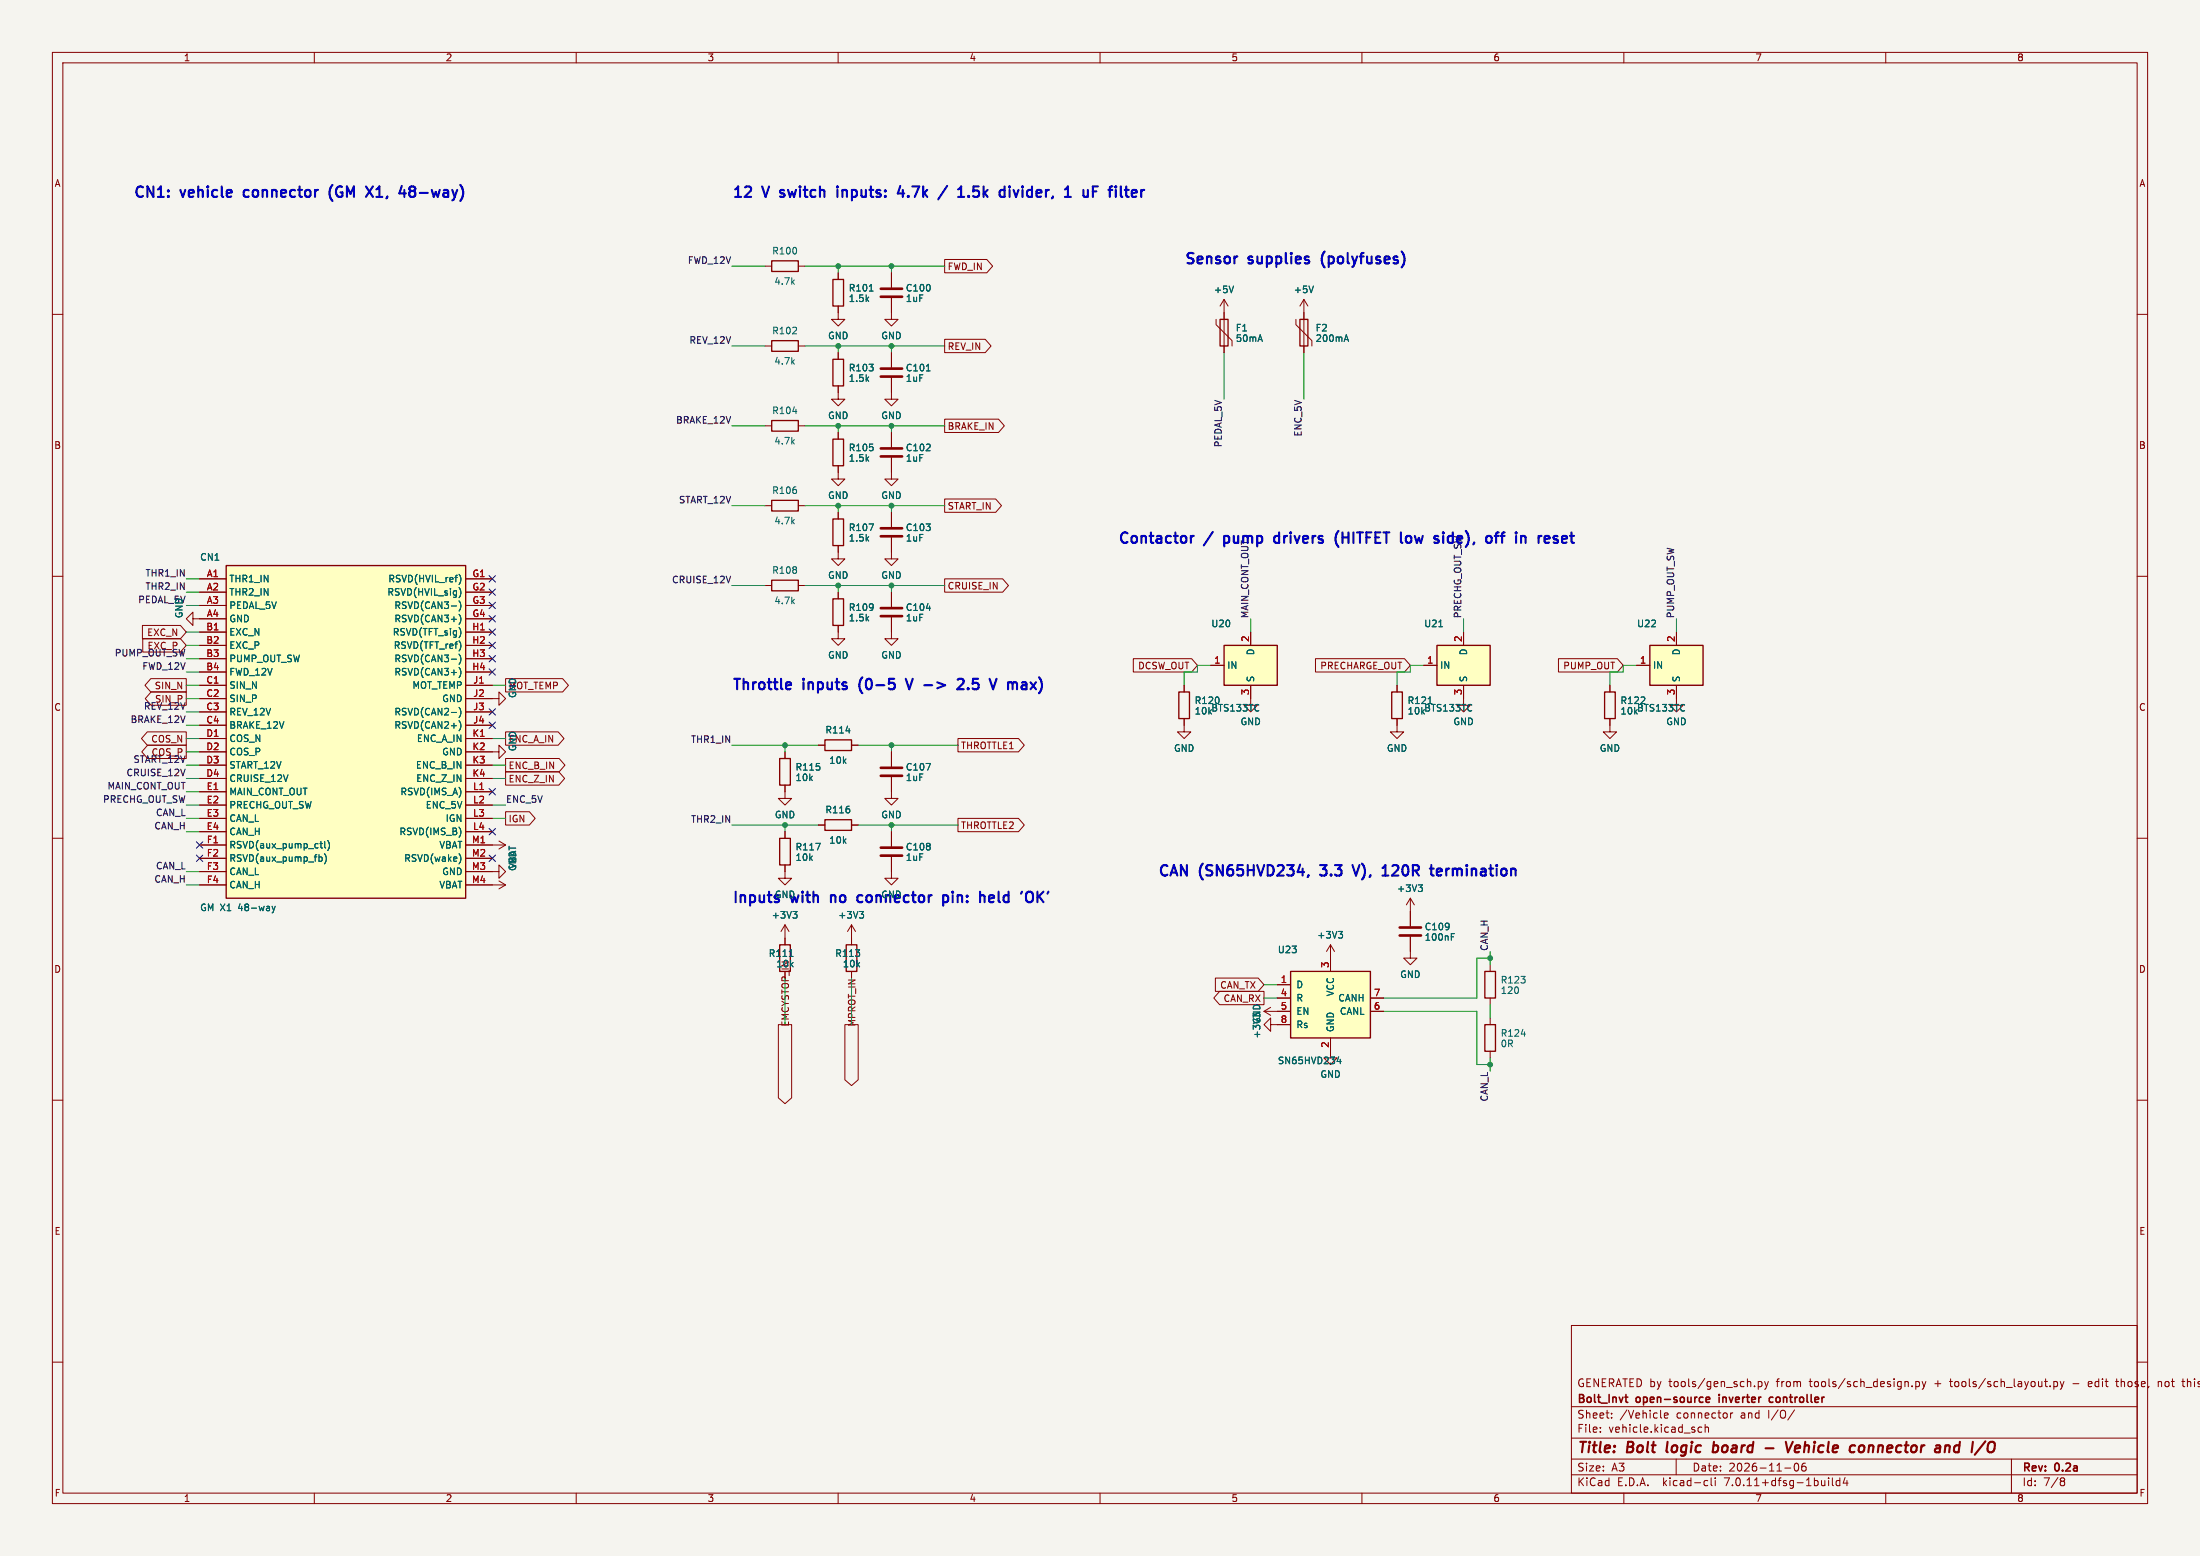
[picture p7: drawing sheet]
<svg xmlns="http://www.w3.org/2000/svg" width="420mm" height="297mm" viewBox="0 0 420 297" stroke-linecap="round" stroke-linejoin="round" font-family="sans-serif">
<path d="M0 0h420v297h-420z" fill="#f5f4ef" stroke="#f5f4ef" stroke-width=".19"/>
<g fill="none" stroke="#840000" stroke-width=".19">
<path d="M10 10h400v277h-400zM12 12h396v273h-396zM60 10v2M110 10v2M160 10v2M210 10v2M260 10v2M310 10v2M360 10v2M10 60h2M146 50.8h1.3M152.4 50.8h1.3"/>
<path d="M160 58.4v2.6h1.3l-1.3 1.2-1.3-1.2h1.3M160 52.1v1.2M170.2 56.9v4.1h1.2l-1.2 1.2-1.3-1.2h1.3M170.2 52.1v2.8M180.3 49.5h8.1l1.1 1.3-1.1 1.3h-8.1zM233.7 57.2l-.8 1.2M233.7 57.2v10.1M233.7 57.2l.7 1.2M248.9 57.2l-.7 1.2M248.9 57.2v10.1M248.9 57.2l.8 1.2M408 60h2"/>
<path d="M146 66h1.3M152.4 66h1.3M160 73.7v2.5h1.3l-1.3 1.3-1.3-1.3h1.3M160 67.3v1.3M170.2 72.1v4.1h1.2l-1.2 1.3-1.3-1.3h1.3M170.2 67.3v2.8M180.3 64.8h7.8l1.1 1.2-1.1 1.3h-7.8zM232.2 61v1l3 3v1M247.4 61v1l3 3v1M146 96.5h1.3M146 81.3h1.3M152.4 96.5h1.3"/>
<path d="M152.4 81.3h1.3M160 88.9v2.5h1.3l-1.3 1.3-1.3-1.3h1.3M160 82.6v1.2M160 97.8v1.3M170.2 87.4v4h1.2l-1.2 1.3-1.3-1.3h1.3M170.2 82.6v2.7M170.2 97.8v2.8M180.3 80h10.3l1.1 1.3-1.1 1.3h-10.3zM180.3 95.2h9.8l1.1 1.3-1.1 1.3h-9.8zM10 110h2M27.2 119.4h7.2l1.2 1.3-1.2 1.2h-7.2zM36.8 118.1v-1.3l-1.2 1.3 1.2 1.3v-1.3h6.4"/>
<path d="M38.1 110.5h5.1M38.1 113h5.1M38.1 115.6h5.1M88.9 110.5h5.1M88.9 113h5.1M88.9 115.6h5.1M88.9 118.1h5.1M146 111.8h1.3M152.4 111.8h1.3M160 119.4v2.5h1.3l-1.3 1.3-1.3-1.3h1.3M160 104.1v2.6h1.3l-1.3 1.3-1.3-1.3h1.3M160 113v1.3"/>
<path d="M170.2 102.6v4.1h1.2l-1.2 1.3-1.3-1.3h1.3M170.2 117.9v4h1.2l-1.2 1.3-1.3-1.3h1.3M170.2 113v2.8M180.3 110.5h11.1l1.1 1.3-1.1 1.2h-11.1zM408 110h2M27.2 121.9h7.2l1.2 1.3-1.2 1.3h-7.2zM28.1 139.7h7.5v2.5h-7.5l-1.1-1.2zM28.8 129.5h6.8v2.6h-6.8l-1.1-1.3zM28.8 132.1h6.8v2.5h-6.8l-1.1-1.2zM38.1 120.7h5.1M38.1 123.2h5.1M38.1 125.7h5.1"/>
<path d="M38.1 128.3h5.1M38.1 130.8h5.1M38.1 133.4h5.1M38.1 135.9h5.1M38.1 138.4h5.1M88.9 133.4h6.3v-1.3l1.3 1.3-1.3 1.2v-1.2M88.9 120.7h5.1M88.9 123.2h5.1M88.9 125.7h5.1M88.9 128.3h5.1M88.9 130.8h5.1M88.9 135.9h5.1"/>
<path d="M88.9 138.4h5.1M96.5 139.7h10.1l1.1 1.3-1.1 1.2h-10.1zM96.5 129.5h10.9l1.1 1.3-1.1 1.3h-10.9zM216.4 125.7h11.1l1.1 1.3-1.1 1.3h-11.1zM226.1 137.2v2.5h1.2l-1.2 1.3-1.3-1.3h1.3M226.1 130.8v1.3M231.1 127h2.6M238.8 130.8v3.8h1.2l-1.2 1.3-1.3-1.3h1.3M238.8 120.7v2.5M251.1 125.7h17l1.1 1.3-1.1 1.3h-17zM266.7 137.2v2.5h1.3l-1.3 1.3-1.3-1.3h1.3M266.7 130.8v1.3"/>
<path d="M271.8 127h2.5M279.4 130.8v3.8h1.3l-1.3 1.3-1.3-1.3h1.3M279.4 120.7v2.5M297.5 125.7h11.3l1.1 1.3-1.1 1.3h-11.3zM307.3 137.2v2.5h1.3l-1.3 1.3-1.2-1.3h1.2M307.3 130.8v1.3M312.4 127h2.6M320 130.8v3.8h1.3l-1.3 1.3-1.2-1.3h1.2M320 120.7v2.5M10 160h2M28.2 142.2h7.4v2.6h-7.4l-1.1-1.3zM38.1 141h5.1"/>
<path d="M38.1 143.5h5.1M38.1 146.1h5.1M38.1 148.6h5.1M38.1 151.1h5.1M38.1 153.7h5.1M38.1 156.2h5.1M38.1 158.8h5.1M88.9 143.5h6.3v-1.3l1.3 1.3-1.3 1.3v-1.3M88.9 141h5.1M88.9 146.1h5.1M88.9 148.6h5.1M88.9 151.1h5.1"/>
<path d="M88.9 153.7h5.1M88.9 156.2h5.1M88.9 158.8h5.1M96.5 147.3h10.2l1.1 1.3-1.1 1.3h-10.2zM96.5 144.8h10.2l1.2 1.3-1.2 1.2h-10.2zM96.5 154.9h4.6l1.1 1.3-1.1 1.3h-4.6zM149.9 149.9v2.5h1.2l-1.2 1.3-1.3-1.3h1.3M149.9 143.5v1.3M149.9 158.8v1.2M156.2 142.2h1.3M156.2 157.5h1.3M162.6 142.2h1.2"/>
<path d="M162.6 157.5h1.2M170.2 148.3v4.1h1.2l-1.2 1.3-1.3-1.3h1.3M170.2 143.5v2.8M170.2 158.8v2.7M182.9 141h11.5l1.1 1.2-1.1 1.3h-11.5zM182.9 156.2h11.5l1.1 1.3-1.1 1.3h-11.5zM408 160h2M38.1 168.9h5.1M38.1 161.3h5.1M38.1 163.8h5.1M38.1 166.4h5.1M88.9 166.4h6.3v-1.3l1.3 1.3-1.3 1.2v-1.2"/>
<path d="M88.9 168.9h7.6M88.9 161.3h7.6M88.9 163.8h5.1M95.2 168.1l1.3 .8M95.2 160.5l1.3 .8M96.5 168.9l-1.3 .8M96.5 161.3l-1.3 .8M149.9 165.1v2.5h1.2l-1.2 1.3-1.3-1.3h1.3M149.9 176.5v3.8M149.9 176.5l-.8 1.3M149.9 176.5l.7 1.3M162.6 176.5l-.8 1.3"/>
<path d="M162.6 176.5v3.8M162.6 176.5l.7 1.3M170.2 163.6v4h1.2l-1.2 1.3-1.3-1.3h1.3M269.2 178.8v4.1h1.3l-1.3 1.3-1.2-1.3h1.2M269.2 171.5l-.7 1.2M269.2 171.5v5.3M269.2 171.5l.8 1.2M148.6 195.6h2.5v14l-1.2 1.1-1.3-1.1zM161.3 195.6h2.5v10.5l-1.2 1.1-1.3-1.1zM162.6 185.4v1.3M232 186.7h8.2l1.1 1.3-1.1 1.2h-8.2zM232.8 189.2h8.5v2.6h-8.5l-1.1-1.3z"/>
<path d="M241.3 193h5.1M241.3 193l1.3 .8M242.6 195.6v-1.3l-1.3 1.3 1.3 1.3v-1.3h3.8M242.6 192.3l-1.3 .7M243.8 188h2.6M243.8 190.5h2.6M254 198.1v3.8h1.3l-1.3 1.3-1.3-1.3h1.3M254 180.3v5.1M254 180.3l-.8 1.3M254 180.3l.8 1.3M261.6 190.5h2.6M261.6 193h2.6"/>
<path d="M284.5 184.2v1.2M284.5 190.5v1.3M284.5 194.3v1.3M10 210h2M284.5 200.7v1.2M408 210h2M10 260h2M300 253h108v32h-108zM408 260h2M300 278.5h108M300 274.5h108M300 268.5h108"/>
<path d="M305.5 273.2v.2M305.5 272.5v.1M307.7 270.5v.2M307.7 269.8v.1M317.7 270.2l.7-.2v-.2l-.5-.1-.2 .2 .1 .7h.6M320 278.5v3M324.9 272.5l-.5-.1-.2 .3 .1 .6h.6M325.5 272.5l.2-.1 .4 .1 .1 .9M325.5 271.9v1.5M330.4 269.7v1M330.8 269.7l-.3 .1-.1 .2M335.7 263.7v1.5"/>
<path d="M335.7 263.8l.4-.1 .3 .3-.2 .6h-.5M336.9 263.7l.3 1M337.2 264.7l-.3 .5M337.6 263.7l-.4 1M342.6 269.1l-1.3 1.9M342.7 279.4l.2-.1a.8 .8 0 0 1 .5 .7 .8 .8 0 0 1-.5 .8 1 1 0 0 1-.2-1.4zM344.7 279.3a.59 .59 0 0 0-.8 .6v.6l.2 .2 .4 .1 .2-.2 .1-.5-.1-.2h-.5l-.3 .2M365 264.5v.2M365.7 263.8l.5-.1 .2 .3-.1 .6h-.6M365.7 263.7v1.5M366.9 263.7l.4 1M367.3 264.7l-.4 .5"/>
<path d="M367.7 263.7l-.4 1M384 278.5v6.5M391.4 264.5v.2M392.1 263.8l.4-.1 .3 .3-.1 .6h-.6M392.1 263.7v1.5M393.3 263.7l.4 1M393.7 264.7l-.4 .5M394 263.7l-.3 1M395.7 264.1h1.2M399.2 263.7h-.3l-.2 .2v.7l.5 .1M399.4 264l-.7 .2M403.9 263.7h.5"/>
<path d="M404.1 263.2v1.3l.3 .2M412 263.7v1M412.6 263.8l-.4-.1-.2 .1M416.5 263.7h.6M416.7 263.2v1.3l.4 .2M60 285v2M110 285v2M160 285v2M210 285v2M260 285v2M300 281.5h108M310 285v2"/>
<path d="M325.6 282.6l.4 .1M326 283.5l-.4 .1M326.7 282.1v1.3l.2 .2M327.4 282.1v.1M327.4 282.6v1M340.7 280.2h1.2M349.1 282.1v.1M349.1 282.6v1M349.8 282.1v1.3l.2 .2M351.2 282.7l-.4-.1-.3 .3 .2 .6h.5M351.2 282.1v1.5M352.2 282l-.3 1.1h.9"/>
<path d="M352.6 282.6v1M360 285v2M393.6 282.1h.3l.3 .3-.3 .3M393.6 282.7h.3M393.9 282.7l.2 .2 .1 .4-.3 .3h-.3"/>
</g>
<path d="M318.3 275.2l-.1 1.9M327.1 276h.8M327.2 275.2l-.2 2M327.8 277a.66 .66 0 0 1-.8 .1M337.1 276.4h1.5M340.9 275.2l.4 2 1-2M342.7 276.5l.9-.2v-.3h-.8l-.2 .9 .3 .3 .5-.1M355 276.1a.52 .52 0 0 1 .5-.2 .52 .52 0 0 1 .4 .4v.5a.6 .6 0 0 1-.9 .3M371.7 275.9l.5 .1v.2l-.1 1M373.5 275.9l-.4 .4-.1 .5 .3 .4h.4M380.4 275.2l.2 .1a1.42 1.42 0 0 1-.2 1.8" fill="none" stroke="#840000" stroke-width=".4"/>
<path d="M310.2 266.7h.6M310.5 267.6l.3 .1M325.7 267.2l.7-.2-.1-.2-.4-.1-.2 .2 .1 .7h.5M328.2 266.2v.1M328.2 266.7v1M338.5 266.8l-.5-.1-.2 .3 .1 .6h.6" fill="none" stroke="#840000" stroke-width=".3"/>
<g fill="none" stroke="#840000" stroke-width=".51">
<path d="M168.1 56.6h4.1M168.1 55.1h4.1M168.1 71.9h4.1M168.1 70.4h4.1M168.1 87.1h4.1M168.1 85.6h4.1M168.1 117.6h4.1M168.1 116.1h4.1M168.1 102.4h4.1M168.1 100.8h4.1M168.1 148.1h4.1M168.1 146.6h4.1"/>
<path d="M168.1 163.3h4.1M168.1 161.8h4.1M267.2 178.6h4.1M267.2 177h4.1"/>
</g>
<g fill="none" stroke="#840000" stroke-width=".25">
<path d="M147.3 49.8h5.1v2h-5.1zM159 53.3h2v5.1h-2zM147.3 65h5.1v2.1h-5.1zM159 68.6h2v5.1h-2zM232.9 61h1.5v5h-1.5zM248.2 61h1.5v5h-1.5zM147.3 95.5h5.1v2h-5.1zM147.3 80.3h5.1v2h-5.1zM159 99.1h2v5h-2zM159 83.8h2v5.1h-2zM43.2 108h45.7v63.5h-45.7zM147.3 110.7h5.1v2.1h-5.1z"/>
<path d="M159 114.3h2v5.1h-2zM225 132.1h2.1v5.1h-2.1zM233.7 123.2h10.1v7.6h-10.1zM265.7 132.1h2v5.1h-2zM274.3 123.2h10.2v7.6h-10.2zM306.3 132.1h2.1v5.1h-2.1zM315 123.2h10.1v7.6h-10.1zM148.8 144.8h2.1v5.1h-2.1zM157.5 141.2h5.1v2.1h-5.1zM157.5 156.5h5.1v2h-5.1zM148.8 160h2.1v5.1h-2.1zM148.8 180.3h2.1v5.1h-2.1z"/>
<path d="M161.5 180.3h2.1v5.1h-2.1zM246.4 185.4h15.2v12.7h-15.2zM283.5 195.6h2v5.1h-2zM283.5 185.4h2v5.1h-2z"/>
</g>
<g fill="none" stroke="#006464" stroke-width=".19">
<path d="M166 55.6h.7M235.5 54.6l-.4 1.3M250.7 54.6l-.4 1.3M151.3 78.5h.8M176.9 70.8h.7M256.7 64.8h.6M257 63.9l.4 1.3M86.2 115.7h.9M87.6 109.6a1.46 1.46 0 0 1 0 2M87.6 112.2a1.46 1.46 0 0 1 0 1.9M87.6 114.7a1.46 1.46 0 0 1 0 1.9M87.6 117.2a1.46 1.46 0 0 1 0 2"/>
<path d="M165.9 100h.8l-.5 1.3M176.9 116.1h.7M274.7 119.6h.7M86.2 125.8h.9M86.2 136h.9M87.6 127.4a1.46 1.46 0 0 1 0 1.9M87.6 135a1.46 1.46 0 0 1 0 2M87.6 137.6a1.46 1.46 0 0 1 0 1.9M87.7 124.9a1.47 1.47 0 0 1-.1 1.9M87.9 120.3v.9M87.9 122.9v.8M161.5 139.5h.8"/>
<path d="M176.8 145.7h.8l-.5 1.3M51.9 173l.3 .8M52.2 173.8l-.3 .5M52.5 173l-.3 .8M60.9 163.6h.4l.2 .2-.1 .5h-.5M61.1 161h.5M61.3 161.7l.3 .2M61.9 163a1.46 1.46 0 0 1 0 1.9M62 160.6v1.1l.2 .2M62.5 160.4a1.46 1.46 0 0 1 0 2M87.7 163a1.49 1.49 0 0 1 0 1.8M151.4 174h.8l-.5 .5"/>
<path d="M151.9 174.5l.3 .2v.3l-.3 .2M155.7 161h.9l-.6 1.2M164.1 174h.8l-.5 .5M164.6 174.5l.3 .2v.3l-.3 .2M255.5 177.8h.8l-.4 .5M256.1 178.3l.2 .2v.3l-.2 .3M270.8 168.9h.7l-.4 .5M271.3 169.4l.2 .2v.3l-.2 .3M277.1 178.8h.4M277.1 178.2h.6M150.7 182.6h.7M290.4 197.4h.8"/>
<path d="M255.6 201.7l-.3 .9h.7M255.9 202.2v.8"/>
</g>
<g fill="#ffffc2" stroke="#ffffc2" stroke-width=".19">
<path d="M246.4 185.4h15.2v12.7h-15.2z"/>
<path d="M274.3 123.2h10.2v7.6h-10.2z"/>
<path d="M43.2 108h45.7v63.5h-45.7z"/>
<path d="M315 123.2h10.1v7.6h-10.1z"/>
<path d="M233.7 123.2h10.1v7.6h-10.1z"/>
</g>
<g fill="none" stroke="#0000c2" stroke-width=".4">
<path d="M46.6 36.4v1M63.5 35.3a2.29 2.29 0 0 0 0 3M69.9 35.6l1.3 2M71.2 35.6l-1.3 2M78.5 36.4l-.4 .4v.4l.2 .3 .6 .1M78.5 36.4h.4M78.9 35.6l-.6 .1-.2 .3 .1 .3 .3 .1M148.9 37.5l.2 .1M149 36.3v.5M159.9 35.6v.2M159.9 36.3v1.3M171.9 35.5l-.5 1.4h1.2"/>
<path d="M172.3 36.3v1.3M180.8 35.5l-1.7 2.6M184.9 37.4l.1 .1-.1 .1M184.9 37.4v.2M185.8 37.4l.3 .2h.4M186.8 35.6h-.9l-.1 .9 .3-.2h.4M193.5 36.3l.5 1.3 .4-1.3M206.8 36.3l.1 1.2a.54 .54 0 0 0 .8-.1M207.7 36.3v1.3M211.6 36.3h.7M212.3 35.6l-.3 .1-.1 .2v1.7M217.9 36.3v1.3"/>
<path d="M218.4 36.3h-.3l-.2 .3M227.9 102.3l-.5 .2M233.7 102.3v2M233.7 103.5l.2 .1M233.9 102.3l-.2 .1M244.2 102.4l-.6-.1-.4 .4v.5l.2 .3h.8M255.1 103.8l.4 .6M255.5 101.3l-.4 .6M256.3 101.6v2M256.3 102.6h1.1M268.8 102.3a.54 .54 0 0 1 .6 .4v.5a.54 .54 0 0 1-.6 .4M277.1 102.3h-.3l-.4 .4 .1 .7 .3 .2h.3"/>
<path d="M285.3 102.3h.8M285.9 101.6h.2M286.5 102.3h.7M287.2 101.6l-.3 .1-.1 .2v1.7M293.7 102.3v1.3M294.3 102.3l-.4 .1-.2 .3M298.3 102.4l.6-.1 .2 .1v.4l-.9 .2M298.3 103.5h.8M150.9 130.3l.1 .4-.9 .2M170.7 130.5v.9M172.9 129.6l.7 2 .6-2M176.4 130.8h1.6"/>
<path d="M182.8 129.8l.3-.2 .7 .1a.54 .54 0 0 1 .1 .7l-1.2 1.2h1.3M184.8 131.4v.2M158.6 170.9v1.3M158.7 171l-.1 .1M163.8 172l.3 .2 .5-.1M164.6 171l-.5-.1-.3 .2M180.1 171l.5-.1 .4 .4v.5l-.2 .3h-.7M180.1 170.9v2M189.7 171l-.6-.1-.3 .3 .1 .9h.8M189.8 171.3l-1 .2M196.7 170.2l.2 .1a1.28 1.28 0 0 1-.2 1.9M198.1 170.2v2"/>
<path d="M198.3 171.1l.9 1.1M199.2 170.2l-1.1 1.1M200.2 170.2l-.2 .4M249.8 167l-.2 .4M252 165.1h1.2M252 166.9l.3 .2M258.2 165.1l.7 2 .6-2M263.9 167.1h1.2M274.3 166.5l.9-.2-.1-.4-.5-.1-.3 .3 .1 .9h.7"/>
</g>
<g fill="none" stroke="#009600" stroke-width=".19">
<path d="M139.7 50.8h6.3M153.7 50.8h26.6M160 50.8v1.3M170.2 50.8v1.3M139.7 66h6.3M153.7 66h26.6M160 66v1.3M170.2 66v1.3M233.7 67.3v8.9M248.9 67.3v8.9M139.7 81.3h6.3M139.7 96.5h6.3"/>
<path d="M153.7 81.3h26.6M153.7 96.5h26.6M160 81.3v1.3M160 96.5v1.3M170.2 81.3v1.3M170.2 96.5v1.3M35.6 110.5h2.5M35.6 113h2.5M35.6 115.6h2.5M139.7 111.8h6.3M153.7 111.8h26.6M160 111.8v1.2"/>
<path d="M170.2 111.8v1.2M238.8 118.1v2.6M279.4 118.1v2.6M320 118.1v2.6M35.6 135.9h2.5M35.6 123.2h2.5M35.6 120.7h2.5M35.6 128.3h2.5M35.6 130.8h2.5M35.6 125.7h2.5M35.6 133.4h2.5M35.6 138.4h2.5"/>
<path d="M94 130.8h2.5M231.1 127h-2.5v1.3h-2.5v2.5M271.8 127h-2.6v1.3h-2.5v2.5M312.4 127h-2.5v1.3h-2.6v2.5M35.6 141h2.5M35.6 146.1h2.5M35.6 148.6h2.5M35.6 153.7h2.5M35.6 156.2h2.5M35.6 143.5h2.5M35.6 151.1h2.5M35.6 158.8h2.5"/>
<path d="M94 141h2.5M94 146.1h2.5M94 148.6h2.5M94 153.7h2.5M94 156.2h2.5M139.7 157.5h16.5M139.7 142.2h16.5M149.9 142.2v1.3M149.9 157.5v1.3M163.8 157.5h19.1M163.8 142.2h19.1M170.2 142.2v1.3"/>
<path d="M170.2 157.5v1.3M35.6 166.4h2.5M35.6 168.9h2.5M149.9 186.7v8.9M162.6 186.7v8.9M241.3 190.5h2.5M241.3 188h2.5M264.2 193h17.7v10.2h2.6M284.5 182.9h-2.6v7.6h-17.7M284.5 181.6v2.6M284.5 191.8v2.5M284.5 201.9v2.6"/>
</g>
<g fill="none" stroke="#000084" stroke-width=".19">
<path d="M93.4 115l1.2 1.2M93.4 117.5l1.2 1.2M93.4 112.4l1.2 1.2M93.4 109.9l1.2 1.2M94.6 115l-1.2 1.2M94.6 117.5l-1.2 1.2M94.6 112.4l-1.2 1.2M94.6 109.9l-1.2 1.2M93.4 137.8l1.2 1.2M93.4 120l1.2 1.3M93.4 122.6l1.2 1.2M93.4 125.1l1.2 1.2"/>
<path d="M93.4 127.7l1.2 1.2M93.4 135.3l1.2 1.2M94.6 137.8l-1.2 1.2M94.6 120l-1.2 1.3M94.6 122.6l-1.2 1.2M94.6 125.1l-1.2 1.2M94.6 127.7l-1.2 1.2M94.6 135.3l-1.2 1.2M93.4 150.5l1.2 1.2M93.4 158.1l1.2 1.3M94.6 150.5l-1.2 1.2M94.6 158.1l-1.2 1.3"/>
<path d="M37.5 163.2l1.2 1.2M37.5 160.7l1.2 1.2M38.7 163.2l-1.2 1.2M38.7 160.7l-1.2 1.2M93.4 163.2l1.2 1.2M94.6 163.2l-1.2 1.2"/>
</g>
<g fill="#009600" stroke="#009600" stroke-width=".19">
<circle cx="149.9" cy="142.2" r=".46"/>
<circle cx="149.9" cy="157.5" r=".46"/>
<circle cx="170.2" cy="81.3" r=".46"/>
<circle cx="160" cy="81.3" r=".46"/>
<circle cx="160" cy="66" r=".46"/>
<circle cx="160" cy="96.5" r=".46"/>
<circle cx="170.2" cy="142.2" r=".46"/>
<circle cx="170.2" cy="157.5" r=".46"/>
<circle cx="160" cy="111.8" r=".46"/>
<circle cx="170.2" cy="111.8" r=".46"/>
<circle cx="284.5" cy="203.2" r=".46"/>
<circle cx="284.5" cy="182.9" r=".46"/>
<circle cx="170.2" cy="66" r=".46"/>
<circle cx="170.2" cy="96.5" r=".46"/>
<circle cx="170.2" cy="50.8" r=".46"/>
<circle cx="160" cy="50.8" r=".46"/>
</g>
<g font-size="2.8" fill="#0000c2">
<text x="25.4" y="37.9">CN1:</text>
<text x="34.7" y="37.9">vehicle</text>
<text x="47.5" y="37.9">connector</text>
<text x="64.6" y="37.9">(GM</text>
<text x="72.5" y="37.9">X1,</text>
<text x="79.6" y="37.9">48-way)</text>
<text x="139.7" y="37.9">12</text>
<text x="145.8" y="37.9">V</text>
<text x="149.9" y="37.9">switch</text>
<text x="161.5" y="37.9">inputs:</text>
<text x="173.9" y="37.9">4.7k</text>
<text x="182.7" y="37.9">/</text>
<text x="187.1" y="37.9">1.5k</text>
<text x="195.8" y="37.9">divider,</text>
<text x="209.1" y="37.9">1</text>
<text x="213.3" y="37.9">uF</text>
<text x="226.1" y="50.6">Sensor</text>
<text x="238.5" y="50.6">supplies</text>
<text x="253.2" y="50.6">(polyfuses)</text>
<text x="213.4" y="103.9">Contactor</text>
<text x="230.2" y="103.9">/</text>
<text x="234.6" y="103.9">pump</text>
<text x="245" y="103.9">drivers</text>
<text x="257.4" y="103.9">(HITFET</text>
<text x="270.7" y="103.9">low</text>
<text x="278" y="103.9">side),</text>
<text x="288.7" y="103.9">off</text>
<text x="295.1" y="103.9">in</text>
<text x="300.2" y="103.9">reset</text>
<text x="139.7" y="131.8">Throttle</text>
<text x="153.5" y="131.8">inputs</text>
<text x="164.9" y="131.8">(0-5</text>
<text x="178.9" y="131.8">-&gt;</text>
<text x="186.2" y="131.8">2.5</text>
<text x="193.3" y="131.8">V</text>
<text x="197.3" y="131.8">max)</text>
<text x="221" y="167.4">CAN</text>
<text x="229.1" y="167.4">(SN65HVD234,</text>
<text x="253.1" y="167.4">3.3</text>
<text x="260.1" y="167.4">V),</text>
<text x="266.5" y="167.4">120R</text>
<text x="276.5" y="167.4">termination</text>
<text x="139.7" y="172.5">Inputs</text>
<text x="151.2" y="172.5">with</text>
<text x="159.5" y="172.5">no</text>
<text x="165.4" y="172.5">connector</text>
<text x="182.5" y="172.5">pin:</text>
<text x="190.4" y="172.5">held</text>
</g>
<g font-size="2.8" fill="#840000">
<text x="301" y="277.9">Title:</text>
<text x="310.6" y="277.9">Bolt</text>
<text x="319" y="277.9">logic</text>
<text x="328.6" y="277.9">board</text>
<text x="344.2" y="277.9">Vehicle</text>
<text x="357.2" y="277.9">connector</text>
<text x="374.3" y="277.9">and</text>
</g>
<g font-size="2.1" fill="#840000">
<text x="301" y="268.2">Bolt_Invt</text>
<text x="301" y="265">GENERATED by</text>
<text x="312.4" y="268.2">open-source</text>
<text x="318.7" y="265">tools/gen_sch.py</text>
<text x="328.8" y="268.2">inverter</text>
<text x="339.1" y="268.2">controller</text>
<text x="339.3" y="265">from</text>
<text x="345.8" y="265">tools/sch_design.py</text>
<text x="369.7" y="265">+</text>
<text x="372.9" y="265">tools/sch_layout.py</text>
<text x="399.5" y="265">edit</text>
<text x="405" y="265">those,</text>
<text x="413.1" y="265">not</text>
<text x="418" y="265">this</text>
<text x="301" y="273.7">File:</text>
<text x="301" y="271">Sheet:</text>
<text x="307.1" y="273.7">vehicle.kicad_sch</text>
<text x="309.2" y="271">/Vehicle</text>
<text x="320.1" y="271">connector</text>
<text x="332.5" y="271">and</text>
<text x="337.8" y="271">I/O/</text>
<text x="301" y="281.1">Size:</text>
<text x="307.6" y="281.1">A3</text>
<text x="323" y="281.1">Date:</text>
<text x="330" y="281.1">2026-11-06</text>
<text x="386" y="281.3">Rev:</text>
<text x="392.4" y="281.3">0.2a</text>
<text x="301" y="283.9">KiCad</text>
<text x="308.7" y="283.9">E.D.A.</text>
<text x="317.6" y="283.9">kicad-cli</text>
<text x="329.5" y="283.9">7.0.11+dfsg-1build4</text>
<text x="386" y="283.9">Id:</text>
<text x="390.1" y="283.9">7/8</text>
</g>
<g font-size="1.8" fill="#840000">
<text x="35" y="11.9">1</text>
<text x="85" y="11.9">2</text>
<text x="135" y="11.9">3</text>
<text x="185" y="11.9">4</text>
<text x="235" y="11.9">5</text>
<text x="285" y="11.9">6</text>
<text x="335" y="11.9">7</text>
<text x="385" y="11.9">8</text>
<text x="10.3" y="35.9">A</text>
<text x="408.3" y="35.9">A</text>
<text x="180.8" y="51.8">FWD_IN</text>
<text x="180.8" y="67">REV_IN</text>
<text x="180.8" y="82.2">BRAKE_IN</text>
<text x="10.3" y="85.9">B</text>
<text x="408.2" y="85.9">B</text>
<text x="180.8" y="97.5">START_IN</text>
<text x="180.8" y="112.7">CRUISE_IN</text>
<text x="28" y="121.6">EXC_N</text>
<text x="29.4" y="131.8">SIN_N</text>
<text x="97" y="131.8">MOT_TEMP</text>
<text x="217.2" y="128">DCSW_OUT</text>
<text x="251.9" y="128">PRECHARGE_OUT</text>
<text x="298.3" y="128">PUMP_OUT</text>
<text x="10.3" y="135.9">C</text>
<text x="408.2" y="135.9">C</text>
<text x="28.8" y="141.9">COS_N</text>
<text x="97" y="141.9">ENC_A_IN</text>
<text x="183.4" y="143.2">THROTTLE1</text>
<text x="97" y="149.5">ENC_Z_IN</text>
<text x="97" y="147">ENC_B_IN</text>
<text x="97" y="157.2">IGN</text>
<text x="183.4" y="158.4">THROTTLE2</text>
<text x="10.3" y="185.9">D</text>
<text x="408.2" y="185.9">D</text>
<text x="232.8" y="188.9">CAN_TX</text>
<text x="233.5" y="191.5">CAN_RX</text>
<text x="150.8" y="196.1" transform="rotate(-90 150.8 196.1)">EMCYSTOP_IN</text>
<text x="163.5" y="196.1" transform="rotate(-90 163.5 196.1)">MPROT_IN</text>
<text x="10.3" y="235.9">E</text>
<text x="408.3" y="235.9">E</text>
<text x="10.3" y="285.9">F</text>
<text x="35" y="286.9">1</text>
<text x="85" y="286.9">2</text>
<text x="135" y="286.9">3</text>
<text x="185" y="286.9">4</text>
<text x="235" y="286.9">5</text>
<text x="285" y="286.9">6</text>
<text x="335" y="286.9">7</text>
<text x="385" y="286.9">8</text>
<text x="408.3" y="285.9">F</text>
</g>
<g font-size="1.8" fill="#0f0f0f">
<text x="131.2" y="50.5">FWD_12V</text>
<text x="131.5" y="65.7">REV_12V</text>
<text x="129" y="80.9">BRAKE_12V</text>
<text x="248.6" y="83.4" transform="rotate(-90 248.6 83.4)">ENC_5V</text>
<text x="233.3" y="85.5" transform="rotate(-90 233.3 85.5)">PEDAL_5V</text>
<text x="129.5" y="96.2">START_12V</text>
<text x="27.7" y="112.7">THR2_IN</text>
<text x="27.7" y="110.1">THR1_IN</text>
<text x="128.2" y="111.4">CRUISE_12V</text>
<text x="26.3" y="115.2">PEDAL_5V</text>
<text x="238.4" y="118.1" transform="rotate(-90 238.4 118.1)">MAIN_CONT_OUT</text>
<text x="279" y="118.1" transform="rotate(-90 279 118.1)">PRECHG_OUT_SW</text>
<text x="319.7" y="118.1" transform="rotate(-90 319.7 118.1)">PUMP_OUT_SW</text>
<text x="21.8" y="125.4">PUMP_OUT_SW</text>
<text x="28.1" y="124.1">EXC_P</text>
<text x="27.1" y="127.9">FWD_12V</text>
<text x="27.4" y="135.5">REV_12V</text>
<text x="29.5" y="134.3">SIN_P</text>
<text x="24.8" y="138.1">BRAKE_12V</text>
<text x="131.8" y="141.9">THR1_IN</text>
<text x="24" y="148.2">CRUISE_12V</text>
<text x="25.4" y="145.7">START_12V</text>
<text x="28.8" y="144.5">COS_P</text>
<text x="19.6" y="153.3">PRECHG_OUT_SW</text>
<text x="20.4" y="150.8">MAIN_CONT_OUT</text>
<text x="29.7" y="155.9">CAN_L</text>
<text x="96.5" y="153.3">ENC_5V</text>
<text x="29.4" y="158.4">CAN_H</text>
<text x="131.8" y="157.1">THR2_IN</text>
<text x="29.7" y="166">CAN_L</text>
<text x="29.4" y="168.6">CAN_H</text>
<text x="284.1" y="181.6" transform="rotate(-90 284.1 181.6)">CAN_H</text>
<text x="284.1" y="210.4" transform="rotate(-90 284.1 210.4)">CAN_L</text>
</g>
<g font-size="1.8" fill="#006464">
<text x="147.3" y="48.8">R100</text>
<text x="147.7" y="54.6">4.7k</text>
<text x="161.9" y="55.8">R101</text>
<text x="161.9" y="57.8">1.5k</text>
<text x="172.8" y="55.8">C100</text>
<text x="172.8" y="57.8">1uF</text>
<text x="231.6" y="56.2">+5V</text>
<text x="246.9" y="56.2">+5V</text>
<text x="147.3" y="64">R102</text>
<text x="158" y="65">GND</text>
<text x="168.1" y="65">GND</text>
<text x="235.8" y="63.5">F1</text>
<text x="235.8" y="65.5">50mA</text>
<text x="251.1" y="63.5">F2</text>
<text x="251.1" y="65.5">200mA</text>
<text x="147.7" y="69.8">4.7k</text>
<text x="161.9" y="71.1">R103</text>
<text x="172.8" y="71.1">C101</text>
<text x="161.9" y="73.1">1.5k</text>
<text x="172.8" y="73.1">1uF</text>
<text x="147.3" y="79.2">R104</text>
<text x="158" y="80.2">GND</text>
<text x="168.1" y="80.2">GND</text>
<text x="147.7" y="85">4.7k</text>
<text x="161.9" y="86.3">R105</text>
<text x="161.9" y="88.3">1.5k</text>
<text x="172.8" y="86.3">C102</text>
<text x="172.8" y="88.3">1uF</text>
<text x="147.3" y="94.5">R106</text>
<text x="158" y="95.4">GND</text>
<text x="168.1" y="95.4">GND</text>
<text x="147.7" y="100.3">4.7k</text>
<text x="161.9" y="101.6">R107</text>
<text x="172.8" y="101.6">C103</text>
<text x="38.1" y="107.2">CN1</text>
<text x="161.9" y="103.6">1.5k</text>
<text x="172.8" y="103.6">1uF</text>
<text x="43.7" y="111.4">THR1_IN</text>
<text x="43.7" y="113.9">THR2_IN</text>
<text x="73.9" y="113.9">RSVD(HVIL_sig)</text>
<text x="74" y="111.4">RSVD(HVIL_ref)</text>
<text x="147.3" y="109.7">R108</text>
<text x="158" y="110.7">GND</text>
<text x="168.1" y="110.7">GND</text>
<text x="35.1" y="118.1" transform="rotate(-90 35.1 118.1)">GND</text>
<text x="43.7" y="116.4">PEDAL_5V</text>
<text x="43.7" y="119">GND</text>
<text x="75.2" y="116.4">RSVD(CAN3-)</text>
<text x="75.2" y="119">RSVD(CAN3+)</text>
<text x="147.7" y="115.5">4.7k</text>
<text x="161.9" y="116.8">R109</text>
<text x="161.9" y="118.8">1.5k</text>
<text x="172.8" y="116.8">C104</text>
<text x="172.8" y="118.8">1uF</text>
<text x="231.1" y="119.9">U20</text>
<text x="271.8" y="119.9">U21</text>
<text x="312.4" y="119.9">U22</text>
<text x="43.7" y="121.5">EXC_N</text>
<text x="43.7" y="124.1">EXC_P</text>
<text x="74.9" y="121.5">RSVD(TFT_sig)</text>
<text x="75.1" y="124.1">RSVD(TFT_ref)</text>
<text x="158" y="125.9">GND</text>
<text x="168.1" y="125.9">GND</text>
<text x="239.6" y="125.2" transform="rotate(-90 239.6 125.2)">D</text>
<text x="280.3" y="125.2" transform="rotate(-90 280.3 125.2)">D</text>
<text x="320.9" y="125.2" transform="rotate(-90 320.9 125.2)">D</text>
<text x="43.7" y="126.6">PUMP_OUT_SW</text>
<text x="43.7" y="129.1">FWD_12V</text>
<text x="43.7" y="131.7">SIN_N</text>
<text x="75.2" y="126.6">RSVD(CAN3-)</text>
<text x="75.2" y="129.1">RSVD(CAN3+)</text>
<text x="78.6" y="131.7">MOT_TEMP</text>
<text x="234.2" y="127.9">IN</text>
<text x="239.6" y="130.3" transform="rotate(-90 239.6 130.3)">S</text>
<text x="274.8" y="127.9">IN</text>
<text x="280.3" y="130.3" transform="rotate(-90 280.3 130.3)">S</text>
<text x="315.5" y="127.9">IN</text>
<text x="320.9" y="130.3" transform="rotate(-90 320.9 130.3)">S</text>
<text x="43.7" y="134.2">SIN_P</text>
<text x="43.7" y="136.8">REV_12V</text>
<text x="75.2" y="136.8">RSVD(CAN2-)</text>
<text x="84.3" y="134.2">GND</text>
<text x="98.7" y="133.3" transform="rotate(-90 98.7 133.3)">GND</text>
<text x="228" y="134.6">R120</text>
<text x="228" y="136.6">10k</text>
<text x="231.1" y="136">BTS133TC</text>
<text x="268.6" y="134.6">R121</text>
<text x="268.6" y="136.6">10k</text>
<text x="271.8" y="136">BTS133TC</text>
<text x="309.3" y="134.6">R122</text>
<text x="309.3" y="136.6">10k</text>
<text x="312.4" y="136">BTS133TC</text>
<text x="43.7" y="139.3">BRAKE_12V</text>
<text x="43.7" y="141.8">COS_N</text>
<text x="75.2" y="139.3">RSVD(CAN2+)</text>
<text x="79.5" y="141.8">ENC_A_IN</text>
<text x="98.7" y="143.5" transform="rotate(-90 98.7 143.5)">GND</text>
<text x="157.5" y="140.2">R114</text>
<text x="224" y="143.7">GND</text>
<text x="236.7" y="138.6">GND</text>
<text x="264.7" y="143.7">GND</text>
<text x="277.4" y="138.6">GND</text>
<text x="305.3" y="143.7">GND</text>
<text x="318" y="138.6">GND</text>
<text x="43.7" y="144.4">COS_P</text>
<text x="43.7" y="146.9">START_12V</text>
<text x="43.7" y="149.5">CRUISE_12V</text>
<text x="79.3" y="146.9">ENC_B_IN</text>
<text x="79.4" y="149.5">ENC_Z_IN</text>
<text x="84.3" y="144.4">GND</text>
<text x="151.8" y="147.3">R115</text>
<text x="151.8" y="149.3">10k</text>
<text x="158.2" y="146">10k</text>
<text x="172.8" y="147.3">C107</text>
<text x="172.8" y="149.3">1uF</text>
<text x="43.7" y="152">MAIN_CONT_OUT</text>
<text x="43.7" y="154.5">PRECHG_OUT_SW</text>
<text x="76.3" y="152">RSVD(IMS_A)</text>
<text x="81.2" y="154.5">ENC_5V</text>
<text x="157.5" y="155.4">R116</text>
<text x="43.7" y="157.1">CAN_L</text>
<text x="43.7" y="159.6">CAN_H</text>
<text x="76.2" y="159.6">RSVD(IMS_B)</text>
<text x="85" y="157.1">IGN</text>
<text x="147.8" y="156.4">GND</text>
<text x="158.2" y="161.2">10k</text>
<text x="168.1" y="156.4">GND</text>
<text x="43.7" y="162.2">RSVD(aux_pump_ctl)</text>
<text x="43.7" y="164.7">RSVD(aux_pump_fb)</text>
<text x="43.7" y="167.2">CAN_L</text>
<text x="77.1" y="164.7">RSVD(wake)</text>
<text x="83.8" y="162.2">VBAT</text>
<text x="84.3" y="167.2">GND</text>
<text x="98.7" y="166.4" transform="rotate(-90 98.7 166.4)">GND</text>
<text x="98.7" y="165.9" transform="rotate(-90 98.7 165.9)">VBAT</text>
<text x="151.8" y="162.5">R117</text>
<text x="151.8" y="164.5">10k</text>
<text x="172.8" y="162.5">C108</text>
<text x="172.8" y="164.5">1uF</text>
<text x="43.7" y="169.8">CAN_H</text>
<text x="83.8" y="169.8">VBAT</text>
<text x="147.8" y="171.6">GND</text>
<text x="168.1" y="171.6">GND</text>
<text x="266.6" y="170.5">+3V3</text>
<text x="38.1" y="174.1">GM X1</text>
<text x="45.6" y="174.1">48-way</text>
<text x="147.2" y="175.5">+3V3</text>
<text x="159.9" y="175.5">+3V3</text>
<text x="251.4" y="179.3">+3V3</text>
<text x="271.9" y="177.8">C109</text>
<text x="271.9" y="179.8">100nF</text>
<text x="146.6" y="182.8">R111</text>
<text x="148.1" y="184.8">10k</text>
<text x="159.3" y="182.8">R113</text>
<text x="160.8" y="184.8">10k</text>
<text x="243.8" y="182.1">U23</text>
<text x="247.4" y="188.8">D</text>
<text x="247.4" y="191.4">R</text>
<text x="254.9" y="190.3" transform="rotate(-90 254.9 190.3)">VCC</text>
<text x="255.4" y="191.4">CANH</text>
<text x="267.2" y="186.9">GND</text>
<text x="286.4" y="187.9">R123</text>
<text x="286.4" y="189.9">120</text>
<text x="240.8" y="195.6" transform="rotate(-90 240.8 195.6)">GND</text>
<text x="247.4" y="193.9">EN</text>
<text x="247.4" y="196.4">Rs</text>
<text x="254.9" y="197.1" transform="rotate(-90 254.9 197.1)">GND</text>
<text x="255.7" y="193.9">CANL</text>
<text x="240.8" y="198.3" transform="rotate(-90 240.8 198.3)">+3V3</text>
<text x="243.8" y="203.3">SN65HVD234</text>
<text x="286.4" y="198.1">R124</text>
<text x="286.4" y="200.1">0R</text>
<text x="252" y="205.9">GND</text>
</g>
<g font-size="1.8" fill="#a90000">
<text x="39.4" y="110.2">A1</text>
<text x="39.4" y="112.8">A2</text>
<text x="90.1" y="110.2">G1</text>
<text x="90.1" y="112.8">G2</text>
<text x="39.4" y="115.3">A3</text>
<text x="39.4" y="117.9">A4</text>
<text x="90.1" y="115.3">G3</text>
<text x="90.1" y="117.9">G4</text>
<text x="39.3" y="120.4">B1</text>
<text x="39.3" y="122.9">B2</text>
<text x="39.3" y="125.5">B3</text>
<text x="90.1" y="120.4">H1</text>
<text x="90.1" y="122.9">H2</text>
<text x="90.1" y="125.5">H3</text>
<text x="238.5" y="122.6" transform="rotate(-90 238.5 122.6)">2</text>
<text x="279.1" y="122.6" transform="rotate(-90 279.1 122.6)">2</text>
<text x="319.8" y="122.6" transform="rotate(-90 319.8 122.6)">2</text>
<text x="39.3" y="128">B4</text>
<text x="39.3" y="130.6">C1</text>
<text x="90.1" y="128">H4</text>
<text x="90.2" y="130.6">J1</text>
<text x="231.7" y="126.7">1</text>
<text x="272.3" y="126.7">1</text>
<text x="313" y="126.7">1</text>
<text x="39.3" y="133.1">C2</text>
<text x="39.3" y="135.6">C3</text>
<text x="90.2" y="133.1">J2</text>
<text x="90.2" y="135.6">J3</text>
<text x="238.5" y="132.8" transform="rotate(-90 238.5 132.8)">3</text>
<text x="279.1" y="132.8" transform="rotate(-90 279.1 132.8)">3</text>
<text x="319.8" y="132.8" transform="rotate(-90 319.8 132.8)">3</text>
<text x="39.3" y="138.2">C4</text>
<text x="39.3" y="140.7">D1</text>
<text x="39.3" y="143.3">D2</text>
<text x="90.1" y="140.7">K1</text>
<text x="90.1" y="143.3">K2</text>
<text x="90.2" y="138.2">J4</text>
<text x="39.3" y="145.8">D3</text>
<text x="39.3" y="148.3">D4</text>
<text x="90.1" y="145.8">K3</text>
<text x="90.1" y="148.3">K4</text>
<text x="39.4" y="150.9">E1</text>
<text x="39.4" y="153.4">E2</text>
<text x="39.4" y="156">E3</text>
<text x="90.2" y="150.9">L1</text>
<text x="90.2" y="153.4">L2</text>
<text x="90.2" y="156">L3</text>
<text x="39.4" y="158.5">E4</text>
<text x="39.4" y="161">F1</text>
<text x="90" y="161">M1</text>
<text x="90.2" y="158.5">L4</text>
<text x="39.4" y="163.6">F2</text>
<text x="39.4" y="166.1">F3</text>
<text x="90" y="163.6">M2</text>
<text x="90" y="166.1">M3</text>
<text x="39.4" y="168.7">F4</text>
<text x="90" y="168.7">M4</text>
<text x="253.7" y="184.9" transform="rotate(-90 253.7 184.9)">3</text>
<text x="244.4" y="187.7">1</text>
<text x="244.4" y="190.2">4</text>
<text x="262.2" y="190.2">7</text>
<text x="244.4" y="192.8">5</text>
<text x="244.4" y="195.3">8</text>
<text x="262.2" y="192.8">6</text>
<text x="253.7" y="200.1" transform="rotate(-90 253.7 200.1)">2</text>
</g>
</svg>
